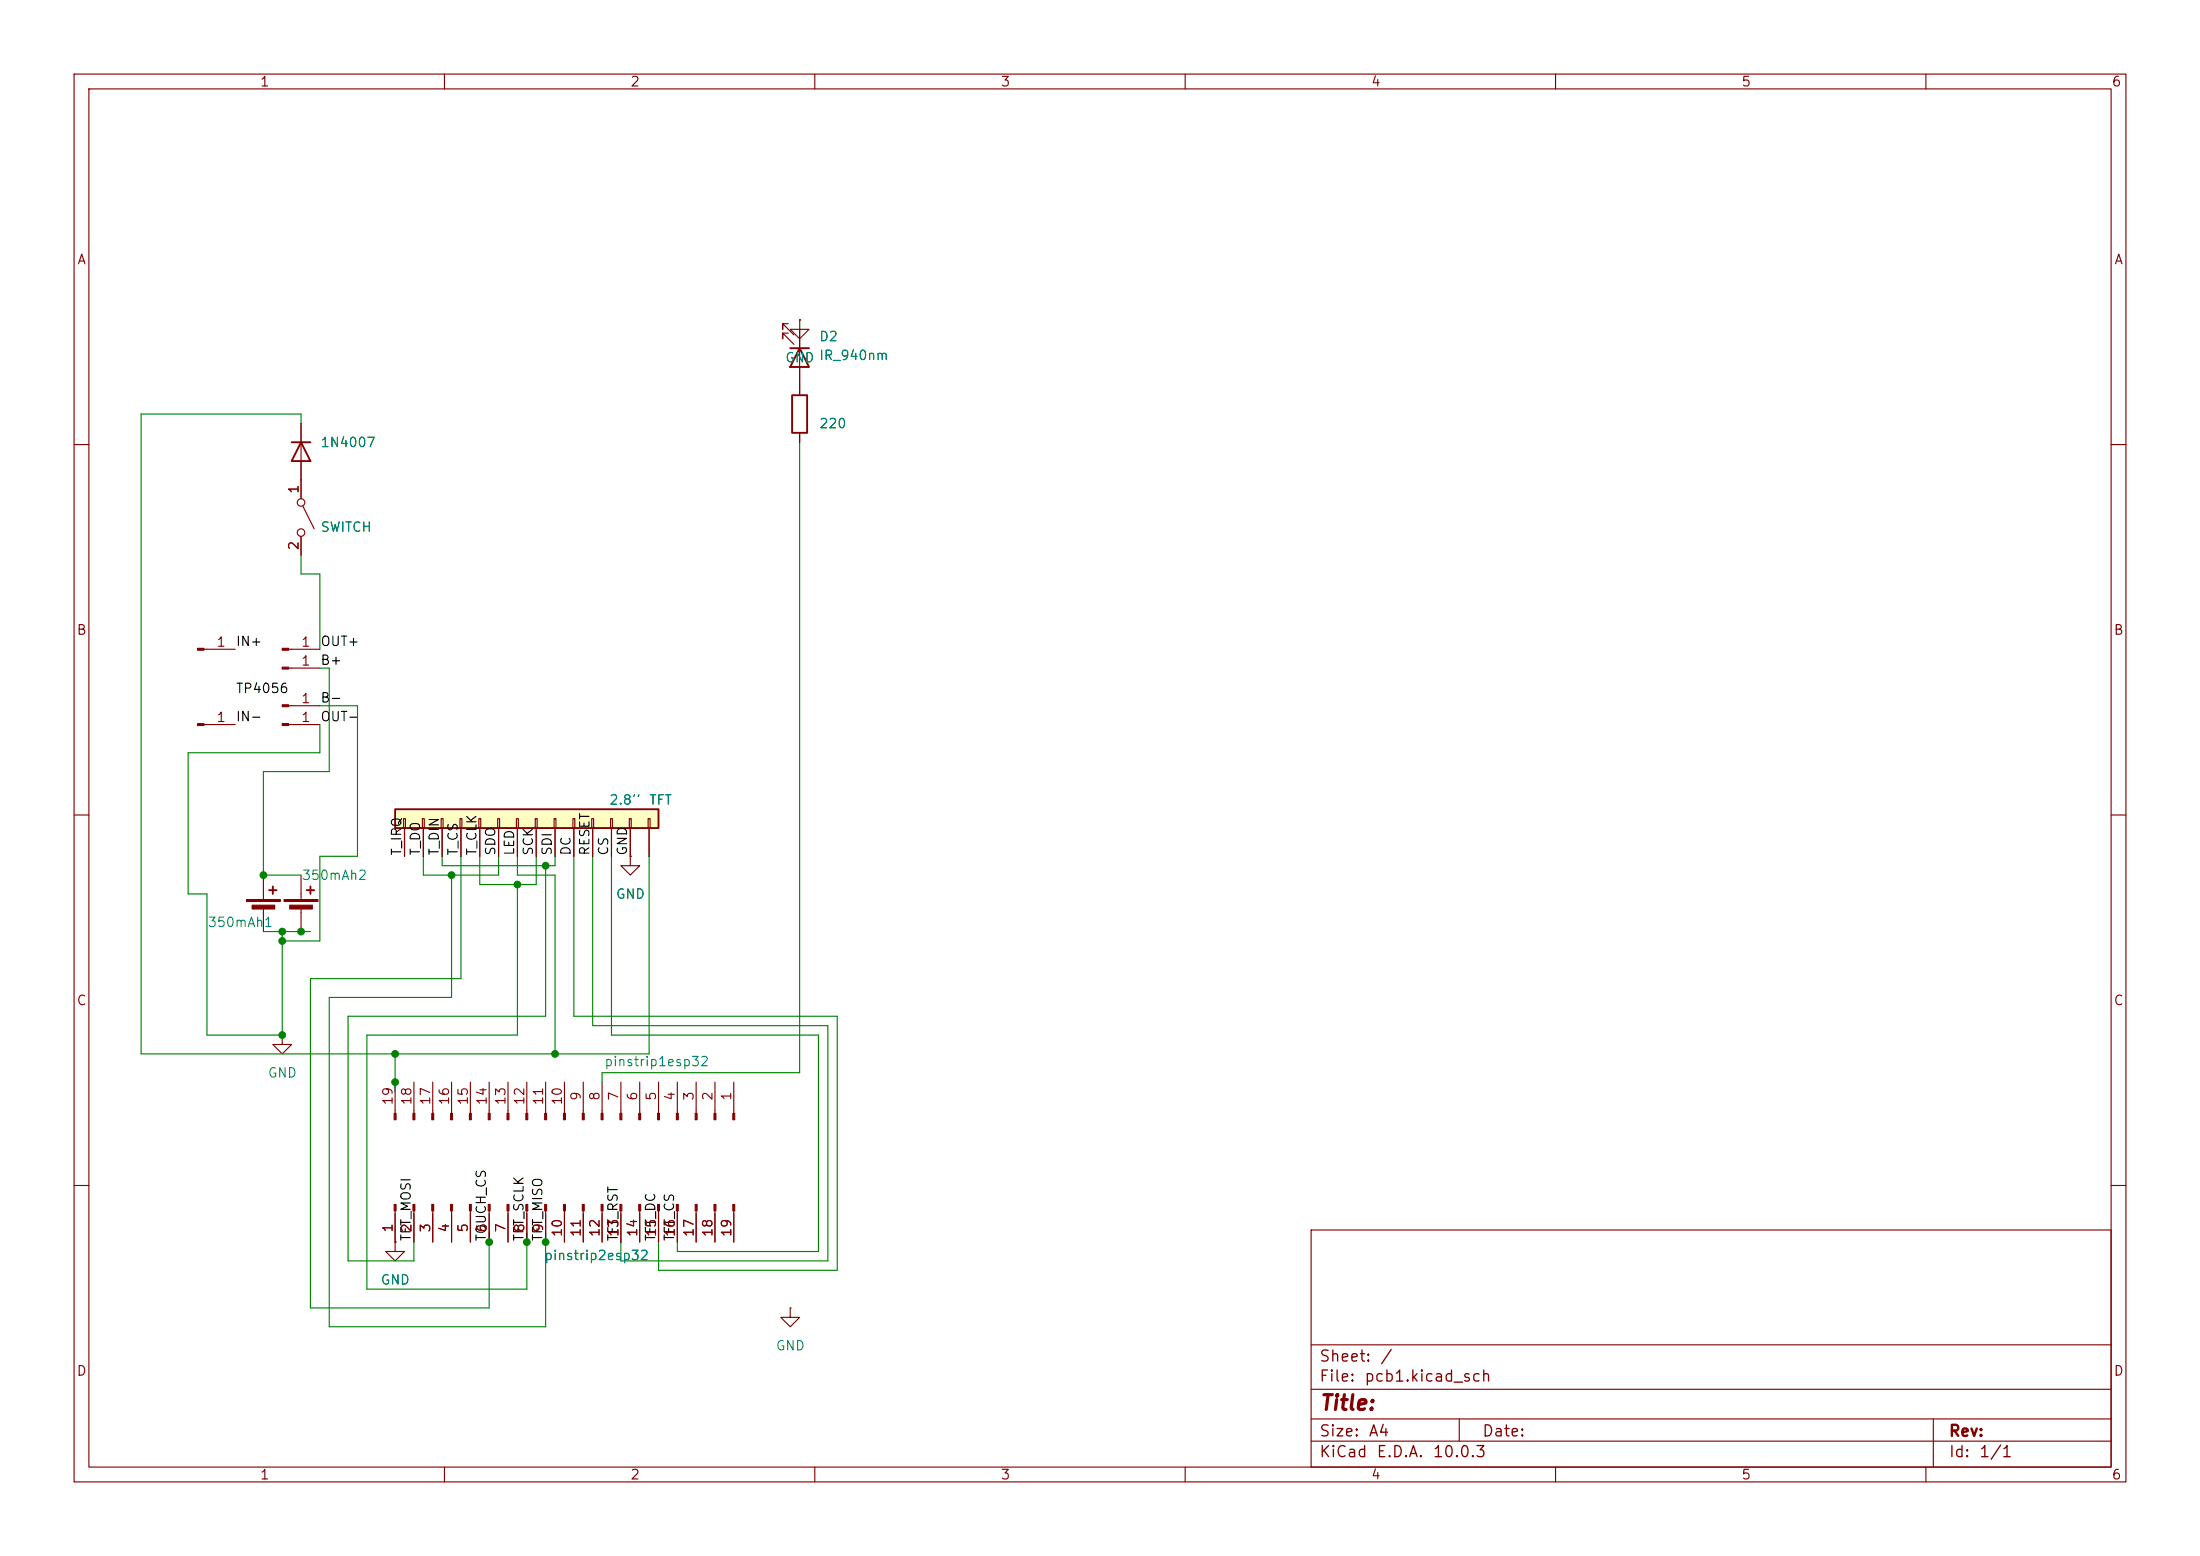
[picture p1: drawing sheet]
<svg xmlns="http://www.w3.org/2000/svg" width="297mm" height="210mm" viewBox="0 0 297 210" stroke-linecap="round" stroke-linejoin="round" font-family="sans-serif">
<g fill="none" stroke="#840000" stroke-width=".15">
<path d="M10 10h277v190h-277zM12 12h273v186h-273zM60 10v2M110 10v2M160 10v2M210 10v2M260 10v2M40.6 57.2v10.1M106.4 43.7h-.7v.8v-.8l1.5 1.5M106.4 45h-.7v.7v-.7l1.5 1.5M107.9 43.2v1.3h1.3l-1.3 1.2-1.2-1.2h1.2v8.8M107.9 43.2h.1"/>
<path d="M107.9 58.4v1.3M10 60h2M40.6 72.4v2.5M40.9 68.3l1.5 3.1M285 60h2M27.5 97.8h4.2M39 97.8h4.2M39 95.3h4.2M39 90.2h4.2M39 87.6h4.2M10 110h2M40.6 118.1v3.3"/>
<path d="M285 110h2M38.1 139.7v1.3h1.3l-1.3 1.2-1.3-1.2h1.3M38.1 139.7h.1M40.6 122.4v3.3M53.3 146.1v4.2M55.9 146.1v4.2M58.4 146.1v4.2M61 146.1v4.2M63.5 146.1v4.2M66 146.1v4.2M68.6 146.1v4.2M71.1 146.1v4.2"/>
<path d="M73.7 146.1v4.2M76.2 146.1v4.2M78.7 146.1v4.2M81.3 146.1v4.2M83.8 146.1v4.2M86.4 146.1v4.2M88.9 146.1v4.2M91.4 146.1v4.2M94 146.1v4.2M96.5 146.1v4.2M99.1 146.1v4.2M10 160h2"/>
<path d="M53.3 167.6v1.3h1.3l-1.3 1.3-1.2-1.3h1.2M53.3 167.6h.1M53.3 163.4v4.2M55.9 163.4v4.2M58.4 163.4v4.2M61 163.4v4.2M63.5 163.4v4.2M66 163.4v4.2M68.6 163.4v4.2M71.1 163.4v4.2M73.7 163.4v4.2M76.2 163.4v4.2"/>
<path d="M78.7 163.4v4.2M81.3 163.4v4.2M83.8 163.4v4.2M86.4 163.4v4.2M88.9 163.4v4.2M91.4 163.4v4.2M94 163.4v4.2M96.5 163.4v4.2M99.1 163.4v4.2M106.7 176.5v1.3h1.2l-1.2 1.3-1.3-1.3h1.3M106.7 176.5h.1M177 166h108v32h-108z"/>
<path d="M285 160h2M60 198v2M110 198v2M160 198v2M177 194.5h108M177 191.5h108M177 187.5h108M177 181.5h108M197 191.5v3M210 198v2M260 198v2M261 191.5v6.5"/>
<circle cx="40.6" cy="67.8" r=".51"/>
<circle cx="40.6" cy="71.9" r=".51"/>
</g>
<path d="M39.4 59.7h2.5M40.6 59.7l1.3 2.5h-2.5zM106.7 47h2.5M106.9 53.3h2.1v5.1h-2.1zM107.9 47l1.3 2.5h-2.5zM41.9 119.6v1.1M41.4 120.1h1" fill="none" stroke="#840000" stroke-width=".25"/>
<g fill="#840000" stroke="#840000" stroke-width=".15">
<path d="M26.7 97.7h.8v.2h-.8z"/>
<path d="M98.9 150.3h.3v.8h-.3z"/>
<path d="M96.4 150.3h.2v.8h-.2z"/>
<path d="M93.9 150.3h.2v.8h-.2z"/>
<path d="M91.3 150.3h.3v.8h-.3z"/>
<path d="M88.8 150.3h.2v.8h-.2z"/>
<path d="M86.2 150.3h.3v.8h-.3z"/>
<path d="M83.7 150.3h.2v.8h-.2z"/>
<path d="M81.2 150.3h.2v.8h-.2z"/>
<path d="M78.6 150.3h.3v.8h-.3z"/>
<path d="M76.1 150.3h.2v.8h-.2z"/>
<path d="M73.5 150.3h.3v.8h-.3z"/>
<path d="M71 150.3h.2v.8h-.2z"/>
<path d="M68.5 150.3h.2v.8h-.2z"/>
<path d="M65.9 150.3h.3v.8h-.3z"/>
<path d="M63.4 150.3h.2v.8h-.2z"/>
<path d="M60.8 150.3h.3v.8h-.3z"/>
<path d="M58.3 150.3h.2v.8h-.2z"/>
<path d="M55.8 150.3h.2v.8h-.2z"/>
<path d="M53.2 150.3h.3v.8h-.3z"/>
<path d="M53.2 162.6h.3v.8h-.3z"/>
<path d="M55.8 162.6h.2v.8h-.2z"/>
<path d="M58.3 162.6h.2v.8h-.2z"/>
<path d="M60.8 162.6h.3v.8h-.3z"/>
<path d="M63.4 162.6h.2v.8h-.2z"/>
<path d="M65.9 162.6h.3v.8h-.3z"/>
<path d="M68.5 162.6h.2v.8h-.2z"/>
<path d="M71 162.6h.2v.8h-.2z"/>
<path d="M73.5 162.6h.3v.8h-.3z"/>
<path d="M76.1 162.6h.2v.8h-.2z"/>
<path d="M78.6 162.6h.3v.8h-.3z"/>
<path d="M81.2 162.6h.2v.8h-.2z"/>
<path d="M83.7 162.6h.2v.8h-.2z"/>
<path d="M86.2 162.6h.3v.8h-.3z"/>
<path d="M88.8 162.6h.2v.8h-.2z"/>
<path d="M91.3 162.6h.3v.8h-.3z"/>
<path d="M93.9 162.6h.2v.8h-.2z"/>
<path d="M96.4 162.6h.2v.8h-.2z"/>
<path d="M98.9 162.6h.3v.8h-.3z"/>
<path d="M38.1 97.7h.9v.2h-.9z"/>
<path d="M38.4 121.4h4.5v.3h-4.5z"/>
<path d="M39.1 122.2h3.1v.5h-3.1z"/>
<path d="M38.1 95.1h.9v.3h-.9z"/>
<path d="M38.1 90h.9v.3h-.9z"/>
<path d="M38.1 87.5h.9v.3h-.9z"/>
</g>
<path d="M53.3 109.2h35.6v2.6h-35.6z" fill="#ffffc2"/>
<path d="M36.8 119.6v1.1M53.3 109.2h35.6v2.6h-35.6zM36.3 120.1h1" fill="none" stroke="#840000" stroke-width=".25"/>
<g fill="none" stroke="#840000" stroke-width=".15">
<path d="M40.6 57.2v2.5M107.9 43.2h.1M107.9 44.5v2.5M107.9 49.5v3.8M107.9 58.4v1.3M40.6 62.2v5.1M40.6 72.4v2.5M27.5 87.6h4.2M35.6 118.1v3.3M54.5 110.5h.2v1.3h-.2zM54.6 111.8v3.8M57 110.5h.3v1.3h-.3z"/>
<path d="M57.1 111.8v3.8M59.6 110.5h.2v1.3h-.2zM59.7 111.8v3.8M62.1 110.5h.3v1.3h-.3zM62.2 111.8v3.8M64.6 110.5h.3v1.3h-.3zM64.8 111.8v3.8M67.2 110.5h.2v1.3h-.2zM67.3 111.8v3.8M69.7 110.5h.3v1.3h-.3zM69.8 111.8v3.8M72.3 110.5h.2v1.3h-.2z"/>
<path d="M72.4 111.8v3.8M74.8 110.5h.3v1.3h-.3zM74.9 111.8v3.8M77.3 110.5h.3v1.3h-.3zM77.5 111.8v3.8M79.9 110.5h.2v1.3h-.2zM80 111.8v3.8M82.4 110.5h.3v1.3h-.3zM82.5 111.8v3.8M85 110.5h.2v1.3h-.2zM85.1 115.6v1.2h1.3l-1.3 1.3-1.3-1.3h1.3M85.1 115.6h.1"/>
<path d="M85.1 111.8v3.8M87.5 110.5h.3v1.3h-.3zM87.6 111.8v3.8M35.6 122.4v3.3M53.3 167.6h.1M53.3 163.8v3.8M55.9 163.8v3.8M58.4 163.8v3.8M61 163.8v3.8M63.5 163.8v3.8M66 163.8v3.8M68.6 163.8v3.8"/>
<path d="M71.1 163.8v3.8M73.7 163.8v3.8M76.2 163.8v3.8M78.7 163.8v3.8M81.3 163.8v3.8M83.8 163.8v3.8M86.4 163.8v3.8M88.9 163.8v3.8M91.4 163.8v3.8M94 163.8v3.8M96.5 163.8v3.8M99.1 163.8v3.8"/>
</g>
<g fill="#840000" stroke="#840000" stroke-width=".15">
<path d="M33.3 121.4h4.5v.3h-4.5z"/>
<path d="M34 122.2h3.1v.5h-3.1z"/>
<path d="M26.7 87.5h.8v.3h-.8z"/>
</g>
<g fill="none" stroke="#008400" stroke-width=".15">
<path d="M40.6 57.2v-1.3h-21.6v86.3h68.6v-26.6M107.9 59.7v85.1h-26.6v1.3M107.9 43.2v1.3M40.6 74.9v2.6h2.6v10.1M43.2 97.8v3.8h-17.8v19.1h2.5v19h10.2v-14M43.2 90.2h1.2v13.9h-8.8v14h5M43.2 95.3h5.1v20.3h-5.1v11.4h-5.1M57.1 115.6v2.5h10.2v-2.5M59.7 115.6v1.2h15.2v-1.2M61 118.1v16.5h-16.6v44.5h29.3v-12.7M62.2 115.6v16.5h-20.3v44.4h24.1v-10.1M64.8 115.6v3.8h7.6v-3.8"/>
<path d="M69.8 119.4v20.3h-20.3v34.3h21.6v-7.6M69.8 115.6v2.5h5.1v24.1M73.7 116.8v20.4h-26.7v33h8.9v-2.6M77.5 115.6v21.6h35.5v34.3h-24.1v-3.9M80 115.6v22.8h31.8v31.8h-28v-2.6M82.5 115.6v24.1h28v29.2h-19.1v-1.3M35.6 125.7h6.3M53.3 142.2v5.1"/>
</g>
<g fill="#008400" stroke="#008400" stroke-width=".14">
<circle cx="38.1" cy="125.7" r=".46"/>
<circle cx="38.1" cy="127" r=".46"/>
<circle cx="35.6" cy="118.1" r=".46"/>
<circle cx="40.6" cy="125.7" r=".46"/>
<circle cx="38.1" cy="139.7" r=".46"/>
<circle cx="74.9" cy="142.2" r=".46"/>
<circle cx="61" cy="118.1" r=".46"/>
<circle cx="73.7" cy="116.8" r=".46"/>
<circle cx="69.8" cy="119.4" r=".46"/>
<circle cx="53.3" cy="142.2" r=".46"/>
<circle cx="53.3" cy="146.1" r=".46"/>
<circle cx="73.7" cy="167.6" r=".46"/>
<circle cx="71.1" cy="167.6" r=".46"/>
<circle cx="66" cy="167.6" r=".46"/>
</g>
<text font-size="2" fill="#840000" x="178" y="190.8">Title:</text>
<g font-size="1.5" fill="#840000">
<text x="178" y="184.2">Sheet:</text>
<text x="186.2" y="184.2">/</text>
<text x="178" y="186.9">File:</text>
<text x="184.1" y="186.9">pcb1.kicad_sch</text>
<text x="178" y="197.1">KiCad</text>
<text x="178" y="194.3">Size:</text>
<text x="184.7" y="194.3">A4</text>
<text x="185.7" y="197.1">E.D.A.</text>
<text x="193.3" y="197.1">10.0.3</text>
<text x="200" y="194.3">Date:</text>
<text x="263" y="194.3">Rev:</text>
<text x="263" y="197.1">Id:</text>
<text x="267.1" y="197.1">1/1</text>
</g>
<g font-size="1.3" fill="#840000">
<text x="35" y="12">1</text>
<text x="85" y="12">2</text>
<text x="135" y="12">3</text>
<text x="185" y="12">4</text>
<text x="235" y="12">5</text>
<text x="285" y="12">6</text>
<text x="10.3" y="36">A</text>
<text x="285.3" y="36">A</text>
<text x="40.6" y="66.7" transform="rotate(-90 40.6 66.7)">1</text>
<text x="40.6" y="74.4" transform="rotate(-90 40.6 74.4)">2</text>
<text x="10.3" y="86">B</text>
<text x="29.1" y="87.6">1</text>
<text x="40.6" y="87.6">1</text>
<text x="285.3" y="86">B</text>
<text x="40.6" y="95.2">1</text>
<text x="40.6" y="90.1">1</text>
<text x="29.1" y="97.8">1</text>
<text x="40.6" y="97.8">1</text>
<text x="10.3" y="136">C</text>
<text x="285.3" y="136">C</text>
<text x="53.3" y="149.3" transform="rotate(-90 53.3 149.3)">19</text>
<text x="55.9" y="149.3" transform="rotate(-90 55.9 149.3)">18</text>
<text x="58.4" y="149.3" transform="rotate(-90 58.4 149.3)">17</text>
<text x="60.9" y="149.3" transform="rotate(-90 60.9 149.3)">16</text>
<text x="63.5" y="149.3" transform="rotate(-90 63.5 149.3)">15</text>
<text x="66" y="149.3" transform="rotate(-90 66 149.3)">14</text>
<text x="68.6" y="149.3" transform="rotate(-90 68.6 149.3)">13</text>
<text x="71.1" y="149.3" transform="rotate(-90 71.1 149.3)">12</text>
<text x="73.6" y="149.3" transform="rotate(-90 73.6 149.3)">11</text>
<text x="76.2" y="149.3" transform="rotate(-90 76.2 149.3)">10</text>
<text x="78.7" y="148.7" transform="rotate(-90 78.7 148.7)">9</text>
<text x="81.3" y="148.7" transform="rotate(-90 81.3 148.7)">8</text>
<text x="83.8" y="148.7" transform="rotate(-90 83.8 148.7)">7</text>
<text x="86.3" y="148.7" transform="rotate(-90 86.3 148.7)">6</text>
<text x="88.9" y="148.7" transform="rotate(-90 88.9 148.7)">5</text>
<text x="91.4" y="148.7" transform="rotate(-90 91.4 148.7)">4</text>
<text x="94" y="148.7" transform="rotate(-90 94 148.7)">3</text>
<text x="96.5" y="148.7" transform="rotate(-90 96.5 148.7)">2</text>
<text x="99" y="148.7" transform="rotate(-90 99 148.7)">1</text>
<text x="53.3" y="166.4" transform="rotate(-90 53.3 166.4)">1</text>
<text x="55.9" y="166.4" transform="rotate(-90 55.9 166.4)">2</text>
<text x="58.4" y="166.4" transform="rotate(-90 58.4 166.4)">3</text>
<text x="60.9" y="166.4" transform="rotate(-90 60.9 166.4)">4</text>
<text x="63.5" y="166.4" transform="rotate(-90 63.5 166.4)">5</text>
<text x="66" y="166.4" transform="rotate(-90 66 166.4)">6</text>
<text x="68.6" y="166.4" transform="rotate(-90 68.6 166.4)">7</text>
<text x="71.1" y="166.4" transform="rotate(-90 71.1 166.4)">8</text>
<text x="73.6" y="166.4" transform="rotate(-90 73.6 166.4)">9</text>
<text x="76.2" y="167" transform="rotate(-90 76.2 167)">10</text>
<text x="78.7" y="167" transform="rotate(-90 78.7 167)">11</text>
<text x="81.3" y="167" transform="rotate(-90 81.3 167)">12</text>
<text x="83.8" y="167" transform="rotate(-90 83.8 167)">13</text>
<text x="86.3" y="167" transform="rotate(-90 86.3 167)">14</text>
<text x="88.9" y="167" transform="rotate(-90 88.9 167)">15</text>
<text x="91.4" y="167" transform="rotate(-90 91.4 167)">16</text>
<text x="94" y="167" transform="rotate(-90 94 167)">17</text>
<text x="96.5" y="167" transform="rotate(-90 96.5 167)">18</text>
<text x="99" y="167" transform="rotate(-90 99 167)">19</text>
<text x="10.3" y="186">D</text>
<text x="285.3" y="186">D</text>
<text x="35" y="200">1</text>
<text x="85" y="200">2</text>
<text x="135" y="200">3</text>
<text x="185" y="200">4</text>
<text x="235" y="200">5</text>
<text x="285" y="200">6</text>
</g>
<g font-size="1.3" fill="#008484">
<text x="110.5" y="46.4">D2</text>
<text x="105.9" y="49.2">GND</text>
<text x="110.5" y="48.9">IR_940nm</text>
<text x="110.5" y="58.1">220</text>
<text x="43.2" y="60.7">1N4007</text>
<text x="43.2" y="72.1">SWITCH</text>
<text x="82.1" y="108.9">2.8''</text>
<text x="87.6" y="108.9">TFT</text>
<text x="40.6" y="119.1">350mAh2</text>
<text x="27.9" y="125.4">350mAh1</text>
<text x="83.1" y="121.6">GND</text>
<text x="36.1" y="145.8">GND</text>
<text x="81.5" y="144.2">pinstrip1esp32</text>
<text x="51.3" y="173.7">GND</text>
<text x="73.4" y="170.4">pinstrip2esp32</text>
<text x="104.6" y="182.6">GND</text>
</g>
<g font-size="1.3">
<text x="31.7" y="87.5">IN+</text>
<text x="43.2" y="87.5">OUT+</text>
<text x="31.7" y="93.9">TP4056</text>
<text x="43.2" y="95.1">B-</text>
<text x="43.2" y="90">B+</text>
<text x="31.7" y="97.7">IN-</text>
<text x="43.2" y="97.7">OUT-</text>
<text x="54.5" y="115.6" transform="rotate(-90 54.5 115.6)">T_IRQ</text>
<text x="57" y="115.6" transform="rotate(-90 57 115.6)">T_DO</text>
<text x="59.6" y="115.6" transform="rotate(-90 59.6 115.6)">T_DIN</text>
<text x="62.1" y="115.6" transform="rotate(-90 62.1 115.6)">T_CS</text>
<text x="64.6" y="115.6" transform="rotate(-90 64.6 115.6)">T_CLK</text>
<text x="67.2" y="115.6" transform="rotate(-90 67.2 115.6)">SDO</text>
<text x="69.7" y="115.6" transform="rotate(-90 69.7 115.6)">LED</text>
<text x="72.3" y="115.6" transform="rotate(-90 72.3 115.6)">SCK</text>
<text x="74.8" y="115.6" transform="rotate(-90 74.8 115.6)">SDI</text>
<text x="77.3" y="115.6" transform="rotate(-90 77.3 115.6)">DC</text>
<text x="79.9" y="115.6" transform="rotate(-90 79.9 115.6)">RESET</text>
<text x="82.4" y="115.6" transform="rotate(-90 82.4 115.6)">CS</text>
<text x="85" y="115.6" transform="rotate(-90 85 115.6)">GND</text>
<text x="55.8" y="167.6" transform="rotate(-90 55.8 167.6)">TFT_MOSI</text>
<text x="65.9" y="167.6" transform="rotate(-90 65.9 167.6)">TOUCH_CS</text>
<text x="73.5" y="167.6" transform="rotate(-90 73.5 167.6)">TFT_MISO</text>
<text x="83.7" y="167.6" transform="rotate(-90 83.7 167.6)">TFT_RST</text>
<text x="88.8" y="167.6" transform="rotate(-90 88.8 167.6)">TFT_DC</text>
<text x="91.3" y="167.6" transform="rotate(-90 91.3 167.6)">TFT_CS</text>
</g>
<text font-size="1.3" fill="#100000" x="71" y="167.6" transform="rotate(-90 71 167.6)">TFT_SCLK</text>
</svg>
